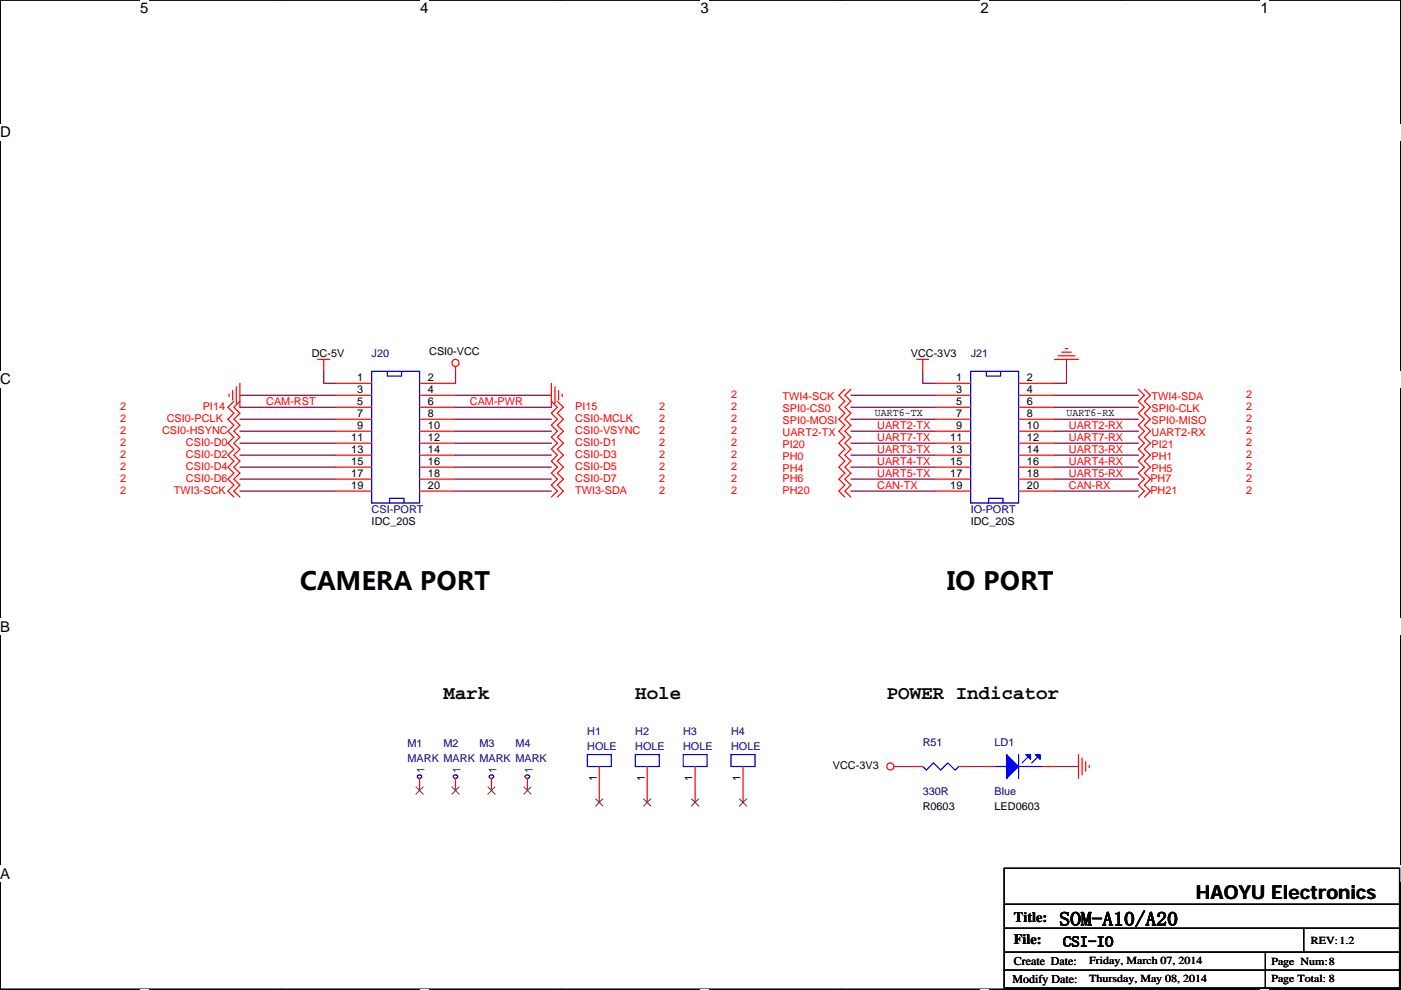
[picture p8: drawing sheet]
<svg xmlns="http://www.w3.org/2000/svg" width="297mm" height="210mm" viewBox="0 0 297 210" stroke-linecap="round" stroke-linejoin="round" font-family="sans-serif">
<path d="M.1 0h296.9v209.8h-296.9z" fill="none" stroke="#000" stroke-width=".25"/>
<g fill="#fff">
<path d="M29.7 0h1.8v3.5h-1.8z"/>
<path d="M29.7 209.8l1.8 .1z"/>
</g>
<path d="M59.4 0h.1M59.4 209.8h.1" fill="none" stroke="#000" stroke-width=".25"/>
<g fill="#fff">
<path d="M89.1 0h1.8v3.5h-1.8z"/>
<path d="M89.1 209.8l1.8 .1z"/>
</g>
<path d="M118.8 0h.1M118.8 209.8h.1" fill="none" stroke="#000" stroke-width=".25"/>
<g fill="#fff">
<path d="M148.5 0h1.8v3.5h-1.8z"/>
<path d="M148.5 209.8l1.8 .1z"/>
</g>
<path d="M178.2 0h.1M178.2 209.8h.1" fill="none" stroke="#000" stroke-width=".25"/>
<g fill="#fff">
<path d="M207.9 0h1.7v3.5h-1.7z"/>
<path d="M207.9 209.8l1.7 .1z"/>
</g>
<path d="M237.6 0h.1M237.6 209.8h.1" fill="none" stroke="#000" stroke-width=".25"/>
<g fill="#fff">
<path d="M267.3 0h1.7v3.5h-1.7z"/>
<path d="M267.3 209.8l1.7 .1z"/>
<path d="M.1 26.2h2.2v3.6h-2.2z"/>
<path d="M297 26.2v3.6z"/>
<path d="M.1 78.7h2.2v3.5h-2.2z"/>
<path d="M297 78.7v3.5z"/>
</g>
<path d="M.1 52.5h.1M297 52.5h.1" fill="none" stroke="#000" stroke-width=".25"/>
<g fill="#fff">
<path d="M.1 131.1h2.1v3.6h-2.1z"/>
<path d="M297 131.1v3.6z"/>
</g>
<path d="M.1 104.9h.1M297 104.9h.1" fill="none" stroke="#000" stroke-width=".25"/>
<g fill="#fff">
<path d="M0 183.6h2.2v3.5h-2.2z"/>
<path d="M297 183.6v3.5z"/>
</g>
<path d="M.1 157.4h.1M297 157.4h.1M212.9 184.2h83.8v25.4h-83.8zM212.9 191.8h83.8M212.9 196.9h83.8M276.4 196.9v5.1M212.9 202h83.8M212.9 205.8h83.8M268.3 202v7.6" fill="none" stroke="#000" stroke-width=".25"/>
<g fill="none" stroke="#800040" stroke-width=".25">
<path d="M68.6 78.8v2.5h2.6M96.6 78.8v2.5M195.6 78.8v2.5h2.6M226.1 76.2v5.1h-2.5M50.9 86.4h20.3M50.9 83.8h20.3M50.9 99.1h20.3M50.9 96.5h20.3M50.9 94h20.3M50.9 91.5h20.3M50.9 88.9h20.3M96.6 86.4h20.3"/>
<path d="M96.6 88.9h20.3M96.6 91.5h20.3M96.6 94h20.3M96.6 96.5h20.3M96.6 99.1h20.3M96.6 83.8h20.3M180.4 96.5h17.8M180.4 99.1h17.8M180.4 86.4h17.8M180.4 88.9h17.8M180.4 94h17.8M180.4 91.5h17.8"/>
<path d="M180.4 83.8h17.8M223.6 99.1h17.8M223.6 94h17.8M223.6 88.9h17.8M223.6 96.5h17.8M223.6 91.5h17.8M223.6 86.4h17.8M223.6 83.8h17.8M50.9 104.2h20.3M50.9 101.6h20.3M96.6 104.2h20.3M96.6 101.6h20.3"/>
<path d="M180.4 104.2h17.8M180.4 101.6h17.8M223.6 104.2h17.8M223.6 101.6h17.8M190.6 162.6h2.5M205.8 162.6h2.5M223.6 162.6h5.1"/>
</g>
<g fill="none" stroke="#f00" stroke-width=".25">
<path d="M67.4 76.2h2.5M68.6 76.2v2.6M96.6 77.7v1.1M194.4 76.2h2.5M195.6 76.2v2.6M223.6 76.2h5.1M224.3 75.5h3.6M225.1 74.7h2M225.9 73.9h.5M48.6 83.6v.5M49.3 82.8v2.1M49.6 85.1l-1.3 1.3 1.3 1.3-1.3 1.2 1.3 1.3-1.3 1.3 1.3 1.2-1.3 1.3 1.3 1.3-1.3 1.2 1.3 1.3-1.3 1.3 1.3 1.3-1.3 1.2 1.3 1.3-1.3 1.3 1.3 1.2"/>
<path d="M50.1 82.1v3.5M50.9 81.3v5.1M50.9 85.1l-1.3 1.3 1.3 1.3-1.3 1.2 1.3 1.3-1.3 1.3 1.3 1.2-1.3 1.3 1.3 1.3-1.3 1.2 1.3 1.3-1.3 1.3 1.3 1.3-1.3 1.2 1.3 1.3-1.3 1.3 1.3 1.2M71.2 81.3h7.6M71.2 83.8h7.6M71.2 86.4h7.6M71.2 88.9h7.6M71.2 91.5h7.6M71.2 94h7.6M71.2 96.5h7.6M71.2 99.1h7.6M89 81.3h7.6"/>
<path d="M89 83.8h7.6M89 86.4h7.6M89 88.9h7.6M89 91.5h7.6M89 94h7.6M89 96.5h7.6M89 99.1h7.6M116.9 81.3v5.1M116.9 85.1l1.3 1.3-1.3 1.3 1.3 1.2-1.3 1.3 1.3 1.3-1.3 1.2 1.3 1.3-1.3 1.3 1.3 1.2-1.3 1.3 1.3 1.3-1.3 1.3 1.3 1.2-1.3 1.3 1.3 1.3-1.3 1.2M117.7 82.1v3.5M118.2 85.1l1.2 1.3-1.2 1.3 1.2 1.2-1.2 1.3 1.2 1.3-1.2 1.2 1.2 1.3-1.2 1.3 1.2 1.2-1.2 1.3 1.2 1.3-1.2 1.3 1.2 1.2-1.2 1.3 1.2 1.3-1.2 1.2M118.4 82.8v2.1"/>
<path d="M119.2 83.6v.5M179.1 82.6l-1.2 1.2 1.2 1.3-1.2 1.3 1.2 1.3-1.2 1.2 1.2 1.3-1.2 1.3 1.2 1.2-1.2 1.3 1.2 1.3-1.2 1.2 1.2 1.3-1.2 1.3 1.2 1.3-1.2 1.2 1.2 1.3-1.2 1.3 1.2 1.2M180.4 82.6l-1.3 1.2 1.3 1.3-1.3 1.3 1.3 1.3-1.3 1.2 1.3 1.3-1.3 1.3 1.3 1.2-1.3 1.3 1.3 1.3-1.3 1.2 1.3 1.3-1.3 1.3 1.3 1.3-1.3 1.2 1.3 1.3-1.3 1.3 1.3 1.2M198.2 81.3h7.6M198.2 83.8h7.6M198.2 86.4h7.6M198.2 88.9h7.6M198.2 91.5h7.6M198.2 94h7.6M198.2 96.5h7.6M198.2 99.1h7.6M216 81.3h7.6"/>
<path d="M216 83.8h7.6M216 86.4h7.6M216 88.9h7.6M216 91.5h7.6M216 94h7.6M216 96.5h7.6M216 99.1h7.6M241.4 82.6l1.2 1.2-1.2 1.3 1.2 1.3-1.2 1.3 1.2 1.2-1.2 1.3 1.2 1.3-1.2 1.2 1.2 1.3-1.2 1.3 1.2 1.2-1.2 1.3 1.2 1.3-1.2 1.3 1.2 1.2-1.2 1.3 1.2 1.3-1.2 1.2M242.6 82.6l1.3 1.2-1.3 1.3 1.3 1.3-1.3 1.3 1.3 1.2-1.3 1.3 1.3 1.3-1.3 1.2 1.3 1.3-1.3 1.3 1.3 1.2-1.3 1.3 1.3 1.3-1.3 1.3 1.3 1.2-1.3 1.3 1.3 1.3-1.3 1.2M71.2 101.6h7.6M71.2 104.2h7.6M89 101.6h7.6"/>
<path d="M89 104.2h7.6M198.2 101.6h7.6M198.2 104.2h7.6M216 101.6h7.6M216 104.2h7.6M89 165.1v2.6M96.6 165.1v2.6M104.2 165.1v2.6M111.8 165.1v2.6M127.1 162.6v7.6M137.2 162.6v7.6M147.4 162.6v7.6"/>
<path d="M157.5 162.6v7.6M189.5 162.6h1.1M193.1 162.6h2.5M203.3 162.6h2.5M208.3 162.6h2.6M221 162.6h2.6M228.7 160v5.1M229.4 160.8v3.6M230.2 161.6v2M230.9 162.3v.5"/>
<circle cx="96.6" cy="77" r=".76"/>
<circle cx="188.8" cy="162.6" r=".76"/>
</g>
<g fill="#00f" stroke="#00f" stroke-width=".25">
<path d="M213.4 160l2.6 2.6-2.6 2.5z" fill-rule="evenodd"/>
<path d="M217.5 160h1v1.1z" fill-rule="evenodd"/>
<path d="M219.5 160h1v1.1z" fill-rule="evenodd"/>
</g>
<g fill="none" stroke="#00f" stroke-width=".25">
<path d="M78.8 78.8h10.2v27.9h-10.2zM82.1 78.8v1h3.1v-1M205.8 78.8h10.2v27.9h-10.2zM209.1 78.8v1h3v-1M82.6 106.7v-1h3.1v1M209.6 106.7v-1h3.1v1M124.5 160h5.1v2.6h-5.1zM134.7 160h5.1v2.6h-5.1zM144.8 160h5.1v2.6h-5.1zM155 160h5.1v2.6h-5.1zM195.6 162.6l.8 .7 1.5-1.5 1.5 1.5 1.6-1.5 1.5 1.5 .8-.7M210.9 162.6h2.5"/>
<path d="M216 160v5.1M216 162.6h5M218 160.5l-1.3 1.3M220 160.5l-1.2 1.3"/>
<circle cx="89" cy="164.7" r=".45"/>
<circle cx="96.6" cy="164.7" r=".45"/>
<circle cx="104.2" cy="164.7" r=".45"/>
<circle cx="111.9" cy="164.7" r=".45"/>
</g>
<g fill="none" stroke="#804000" stroke-width=".21">
<path d="M88.2 166.9l1.5 1.5M89.7 166.9l-1.5 1.5M95.8 166.9l1.6 1.5M97.3 166.9l-1.5 1.5M103.4 166.9l1.6 1.5M105 166.9l-1.6 1.5M111.1 166.9l1.5 1.5M112.6 166.9l-1.6 1.5M126.3 169.4l1.5 1.6M127.8 169.4l-1.5 1.6M136.5 169.4l1.5 1.6M138 169.4l-1.6 1.6"/>
<path d="M146.6 169.4l1.6 1.6M148.1 169.4l-1.5 1.6M156.8 169.4l1.5 1.6M158.3 169.4l-1.5 1.6"/>
</g>
<g font-size="5.3">
<text x="63.6" y="125.1">CAMERA PORT</text>
<text x="200.7" y="125.1">IO PORT</text>
</g>
<g font-size="4.1">
<text x="94" y="148.2">Mark</text>
<text x="134.7" y="148.2">Hole</text>
<text x="188" y="148.2">POWER Indicator</text>
<text x="253.6" y="190.8">HAOYU Electronics</text>
<text x="224.6" y="196.3">SOM-A10/A20</text>
</g>
<g font-size="3.2">
<text x="29.7" y="2.8">5</text>
<text x="89.1" y="2.8">4</text>
<text x="148.5" y="2.8">3</text>
<text x="207.9" y="2.8">2</text>
<text x="267.3" y="2.8">1</text>
<text x=".1" y="29.1">D</text>
<text x=".1" y="81.5">C</text>
<text x=".1" y="134">B</text>
<text x=".1" y="186.4">A</text>
<text x="297" y="186.4">A</text>
</g>
<g font-size="3">
<text x="214.9" y="195.6">Title:</text>
<text x="214.9" y="200.2">File:</text>
<text x="225.4" y="200.8">CSI-IO</text>
</g>
<g font-size="2.5">
<text x="214.7" y="208.5">Modify Date:</text>
<text x="214.9" y="204.7">Create Date:</text>
</g>
<g font-size="2.3">
<text x="66.1" y="75.7">DC-5V</text>
<text x="91" y="75.2">CSI0-VCC</text>
<text x="193.1" y="75.7">VCC-3V3</text>
<text x="75.8" y="80.8">1</text>
<text x="75.8" y="83.3">3</text>
<text x="90.7" y="80.8">2</text>
<text x="90.7" y="83.3">4</text>
<text x="202.8" y="80.8">1</text>
<text x="202.8" y="83.3">3</text>
<text x="217.7" y="80.8">2</text>
<text x="217.7" y="83.3">4</text>
<text x="75.8" y="85.9">5</text>
<text x="75.8" y="88.4">7</text>
<text x="90.7" y="85.9">6</text>
<text x="90.7" y="88.4">8</text>
<text x="185.5" y="88.2">UART6-TX</text>
<text x="202.8" y="85.9">5</text>
<text x="202.8" y="88.4">7</text>
<text x="217.7" y="85.9">6</text>
<text x="217.7" y="88.4">8</text>
<text x="226.1" y="88.2">UART6-RX</text>
<text x="74.5" y="93.5">11</text>
<text x="75.8" y="90.9">9</text>
<text x="90.7" y="90.9">10</text>
<text x="90.7" y="93.5">12</text>
<text x="201.5" y="93.5">11</text>
<text x="202.8" y="90.9">9</text>
<text x="217.7" y="90.9">10</text>
<text x="217.7" y="93.5">12</text>
<text x="74.5" y="96">13</text>
<text x="74.5" y="98.6">15</text>
<text x="74.5" y="101.1">17</text>
<text x="90.7" y="96">14</text>
<text x="90.7" y="98.6">16</text>
<text x="90.7" y="101.1">18</text>
<text x="201.5" y="96">13</text>
<text x="201.5" y="98.6">15</text>
<text x="201.5" y="101.1">17</text>
<text x="217.7" y="96">14</text>
<text x="217.7" y="98.6">16</text>
<text x="217.7" y="101.1">18</text>
<text x="74.5" y="103.6">19</text>
<text x="90.7" y="103.6">20</text>
<text x="201.5" y="103.6">19</text>
<text x="217.7" y="103.6">20</text>
<text x="78.8" y="111.3">IDC_20S</text>
<text x="205.8" y="111.3">IDC_20S</text>
<text x="126.5" y="165.7" transform="rotate(-90 126.5 165.7)">1</text>
<text x="136.7" y="165.7" transform="rotate(-90 136.7 165.7)">1</text>
<text x="146.9" y="165.7" transform="rotate(-90 146.9 165.7)">1</text>
<text x="157" y="165.7" transform="rotate(-90 157 165.7)">1</text>
<text x="176.6" y="163.1">VCC-3V3</text>
<text x="195.6" y="171.7">R0603</text>
<text x="210.9" y="171.7">LED0603</text>
<text x="277.9" y="200.2">REV:1.2</text>
<text x="230.9" y="204.5">Friday, March 07, 2014</text>
<text x="230.9" y="208.3">Thursday, May 08, 2014</text>
<text x="269.6" y="204.8">Page Num:8</text>
<text x="269.6" y="208.3">Page Total: 8</text>
</g>
<g font-size="2.3" fill="#000080">
<text x="78.8" y="75.7">J20</text>
<text x="205.8" y="75.7">J21</text>
<text x="78.8" y="108.8">CSI-PORT</text>
<text x="205.8" y="108.8">IO-PORT</text>
<text x="124.5" y="156">H1</text>
<text x="134.7" y="156">H2</text>
<text x="144.8" y="156">H3</text>
<text x="155" y="156">H4</text>
<text x="86.4" y="158.5">M1</text>
<text x="86.4" y="161.6">MARK MARK MARK MARK</text>
<text x="94" y="158.5">M2</text>
<text x="101.7" y="158.5">M3</text>
<text x="109.3" y="158.5">M4</text>
<text x="124.5" y="159">HOLE</text>
<text x="134.7" y="159">HOLE</text>
<text x="144.8" y="159">HOLE</text>
<text x="155" y="159">HOLE</text>
<text x="195.6" y="158.3">R51</text>
<text x="210.9" y="158.3">LD1</text>
<text x="195.6" y="168.7">330R</text>
<text x="210.9" y="168.7">Blue</text>
</g>
<g font-size="2.3" fill="#f00">
<text x="25.5" y="89.5">2</text>
<text x="25.5" y="86.9">2</text>
<text x="35.4" y="89.5">CSI0-PCLK</text>
<text x="43" y="86.9">PI14</text>
<text x="56.4" y="85.9">CAM-RST</text>
<text x="99.6" y="85.9">CAM-PWR</text>
<text x="122" y="89.5">CSI0-MCLK</text>
<text x="122" y="86.9">PI15</text>
<text x="139.8" y="89.5">2</text>
<text x="139.8" y="86.9">2</text>
<text x="155" y="86.9">2</text>
<text x="155" y="89.5">2</text>
<text x="155" y="84.4">2</text>
<text x="165.9" y="87.4">SPI0-CS0</text>
<text x="165.9" y="90">SPI0-MOSI</text>
<text x="165.9" y="84.9">TWI4-SCK</text>
<text x="244.2" y="87.4">SPI0-CLK</text>
<text x="244.2" y="90">SPI0-MISO</text>
<text x="244.2" y="84.9">TWI4-SDA</text>
<text x="264.2" y="86.9">2</text>
<text x="264.2" y="89.5">2</text>
<text x="264.2" y="84.4">2</text>
<text x="25.5" y="92">2</text>
<text x="25.5" y="94.5">2</text>
<text x="34.4" y="92">CSI0-HSYNC</text>
<text x="39.4" y="94.5">CSI0-D0</text>
<text x="122" y="92">CSI0-VSYNC</text>
<text x="122" y="94.5">CSI0-D1</text>
<text x="139.8" y="92">2</text>
<text x="139.8" y="94.5">2</text>
<text x="155" y="92">2</text>
<text x="155" y="94.5">2</text>
<text x="165.9" y="92.5">UART2-TX</text>
<text x="165.9" y="95">PI20</text>
<text x="186" y="93.5">UART7-TX</text>
<text x="186" y="91">UART2-TX</text>
<text x="226.6" y="91">UART2-RX</text>
<text x="226.6" y="93.5">UART7-RX</text>
<text x="244.2" y="92.5">UART2-RX</text>
<text x="244.2" y="95">PI21</text>
<text x="264.2" y="92">2</text>
<text x="264.2" y="94.5">2</text>
<text x="25.5" y="99.6">2</text>
<text x="25.5" y="97.1">2</text>
<text x="39.4" y="99.6">CSI0-D4</text>
<text x="39.4" y="97.1">CSI0-D2</text>
<text x="122" y="97.1">CSI0-D3</text>
<text x="122" y="99.6">CSI0-D5</text>
<text x="139.8" y="97.1">2</text>
<text x="139.8" y="99.6">2</text>
<text x="155" y="97.1">2</text>
<text x="155" y="99.6">2</text>
<text x="165.9" y="97.6">PH0</text>
<text x="165.9" y="100.1">PH4</text>
<text x="186" y="96">UART3-TX</text>
<text x="186" y="98.6">UART4-TX</text>
<text x="186" y="101.1">UART5-TX</text>
<text x="226.6" y="101.1">UART5-RX</text>
<text x="226.6" y="98.6">UART4-RX</text>
<text x="226.6" y="96">UART3-RX</text>
<text x="244.2" y="97.6">PH1</text>
<text x="244.2" y="100.1">PH5</text>
<text x="264.2" y="97.1">2</text>
<text x="264.2" y="99.6">2</text>
<text x="25.5" y="104.7">2</text>
<text x="25.5" y="102.2">2</text>
<text x="36.9" y="104.7">TWI3-SCK</text>
<text x="39.4" y="102.2">CSI0-D6</text>
<text x="122" y="102.2">CSI0-D7</text>
<text x="122" y="104.7">TWI3-SDA</text>
<text x="139.8" y="102.2">2</text>
<text x="139.8" y="104.7">2</text>
<text x="155" y="102.2">2</text>
<text x="155" y="104.7">2</text>
<text x="165.9" y="102.2">PH6</text>
<text x="165.9" y="104.7">PH20</text>
<text x="186" y="103.7">CAN-TX</text>
<text x="226.6" y="103.7">CAN-RX</text>
<text x="243.9" y="102.2">PH7</text>
<text x="243.9" y="104.7">PH21</text>
<text x="264.2" y="104.7">2</text>
<text x="264.2" y="102.2">2</text>
</g>
<g font-size="2.3" fill="#004080">
<text x="90" y="163.9" transform="rotate(-90 90 163.9)">1</text>
<text x="97.6" y="163.9" transform="rotate(-90 97.6 163.9)">1</text>
<text x="105.3" y="163.9" transform="rotate(-90 105.3 163.9)">1</text>
<text x="112.9" y="163.9" transform="rotate(-90 112.9 163.9)">1</text>
</g>
</svg>
